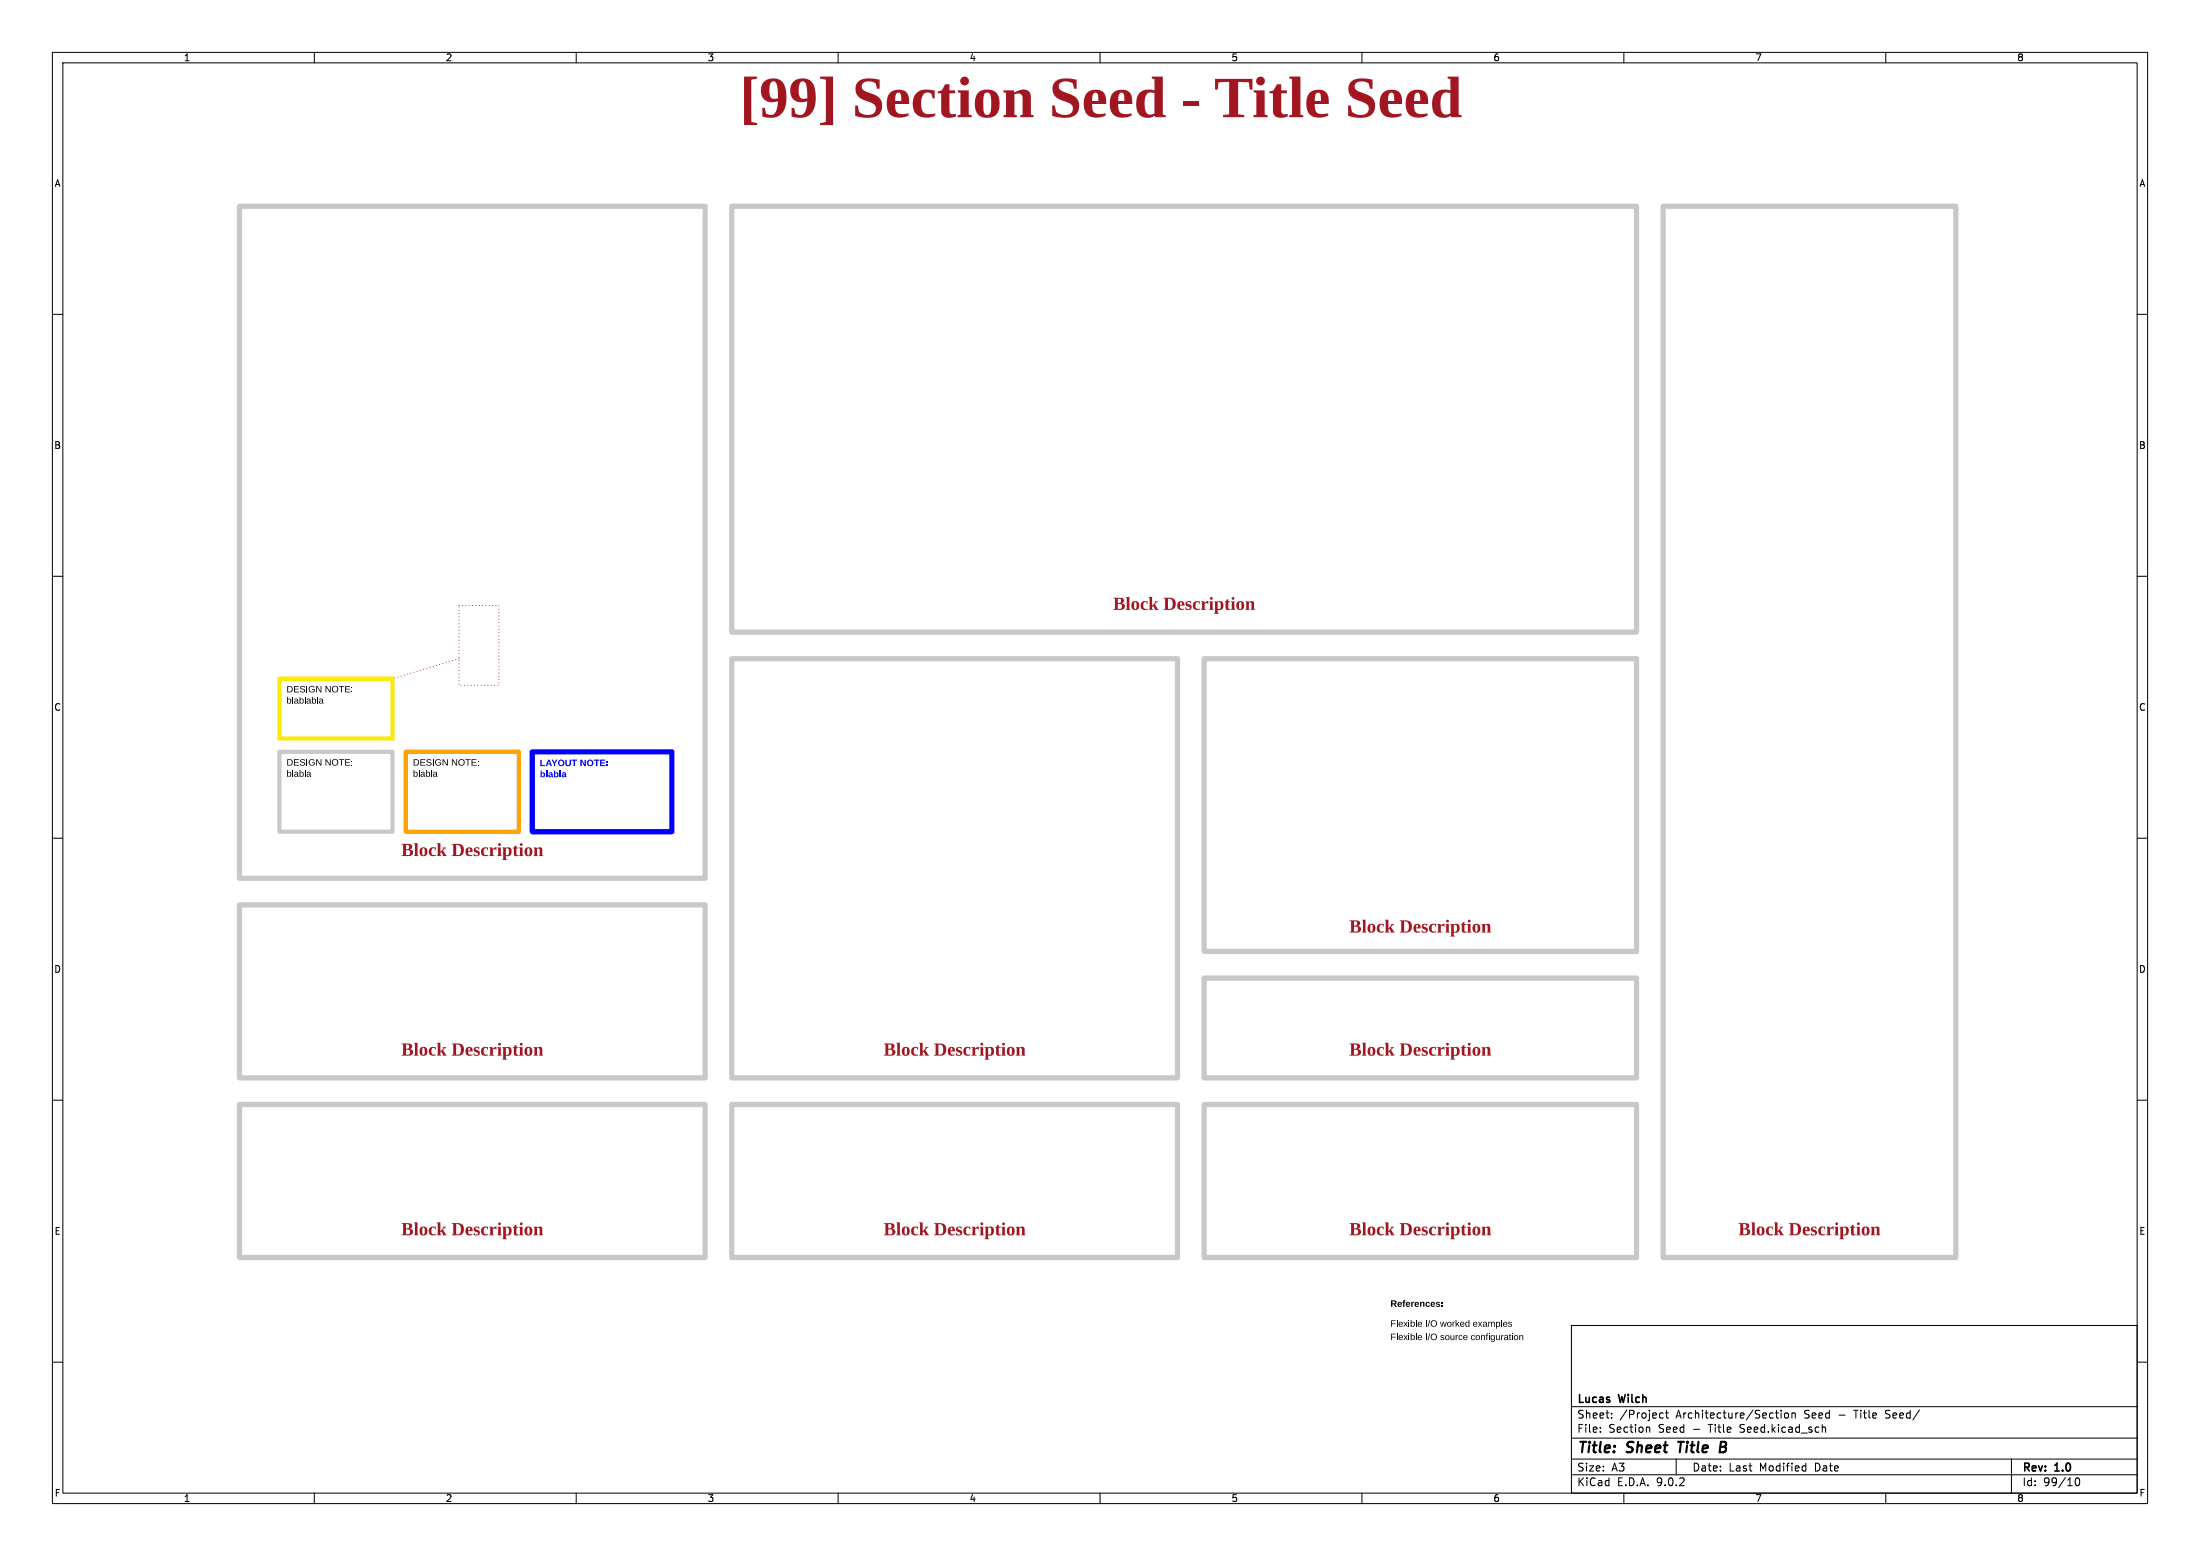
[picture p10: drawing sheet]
<svg xmlns="http://www.w3.org/2000/svg" width="420mm" height="297mm" viewBox="0 0 420 297" stroke-linecap="round" stroke-linejoin="round" font-family="sans-serif">
<g fill="none" stroke="#000" stroke-width=".19">
<path d="M10 10h400v277h-400zM12 12h396v273h-396zM60 10v2M110 10v2M160 10v2M210 10v2M260 10v2M310 10v2M360 10v2M10 60h2M408 60h2M10 110h2"/>
<path d="M408 110h2M10 160h2M408 160h2M10 210h2M408 210h2M300 253h108v32h-108zM10 260h2M300 278.5h108M300 274.5h108M300 268.5h108M305.5 273.2v.2M305.5 272.5v.1"/>
<path d="M307.7 270.5v.2M307.7 269.8v.1M314.5 272.4h.2l.2 .2v.8M316.9 270.6h.6M316.9 269.8h.6M317.9 269.7h.6M318.2 269.2v1.3l.3 .2M320 278.5v3M338.9 269.7h.6M339.2 270.6l.3 .1M340 269.2v.1M340 269.7v1"/>
<path d="M340.8 269.8l.4-.1 .2 .3v.4l-.2 .3-.4-.1-.1-.2zM342.1 269.8l.2-.1 .4 .1v.9M342.1 269.7v1M344.3 279.8l.4 .1M344.7 279.3v1.5M347.9 272.5l.2-.1 .3 .1 .1 .9M384 278.5v6.5M408 260h2M60 285v2M110 285v2M160 285v2M210 285v2"/>
<path d="M260 285v2M300 281.5h108M310 285v2M344.7 280.7l-.4 .1M360 285v2M396.3 282.2l.2-.1a.8 .8 0 0 1 .5 .7 .8 .8 0 0 1-.5 .8l-.2-.2-.1-.4z"/>
</g>
<path d="M320.3 275.2h1.2M320.9 275.2l-.2 2M328.4 276.2h.7M328.5 275.2l.9 .1a.51 .51 0 0 1 .1 .5 .51 .51 0 0 1-.4 .4l.3 .1a.58 .58 0 0 1-.4 .9h-.7z" fill="none" stroke="#000" stroke-width=".4"/>
<path d="M87.6 125.7l-12.7 3.8" fill="none" stroke="#f00" stroke-width=".19" stroke-dasharray="0 .6"/>
<path d="M101.6 143.5h26.7v15.3h-26.7z" fill="none" stroke="#00f" stroke-width="1"/>
<g fill="#00f">
<path d="M103.2 145h.2v1h.7v.2h-.9z"/>
<path d="M104.6 145h.3l.5 1.2h-.3l-.1-.3h-.5l-.1 .3h-.2l.2-.5h.6l-.2-.5-.2 .5h-.2z"/>
<path d="M105.3 145h.3l.3 .5 .2-.5h.3l-.4 .7v.5h-.3v-.5z"/>
<path d="M106.7 145.2a.63 .63 0 0 1 1 0 .63 .63 0 0 1-.4 1 .63 .63 0 0 1-.8-.6h.3a.4 .4 0 0 0 .5 .4 .4 .4 0 0 0 .2-.6 .4 .4 0 0 0-.6-.1l-.1 .3h-.3z"/>
<path d="M107.9 145h.3v.9l.3 .2 .2-.2v-.9h.3v.8a.54 .54 0 0 1-.5 .5 .54 .54 0 0 1-.6-.5z"/>
<path d="M109.1 145h1.1v.2h-.4v1h-.3v-1h-.4z"/>
<path d="M110.8 145h.3l.5 1v-1h.3v1.2h-.3l-.6-.9v.9h-.2z"/>
<path d="M112.2 145.2a.63 .63 0 0 1 1 0 .63 .63 0 0 1-.3 1 .63 .63 0 0 1-.9-.6h.3a.4 .4 0 0 0 .5 .4 .4 .4 0 0 0 .3-.6 .4 .4 0 0 0-.7-.1l-.1 .3h-.3z"/>
<path d="M113.4 145h1v.2h-.4v1h-.2v-1h-.4z"/>
<path d="M114.6 145h.9v.2h-.7v.3h.7v.2h-.7v.3h.8v.2h-1z"/>
<path d="M115.8 145.3h.2v.3h-.2z"/>
<path d="M115.8 146h.2v.2h-.2z"/>
<path d="M103.2 147.1h.2v.5a.44 .44 0 0 1 .7 .3 .44 .44 0 0 1-.6 .4l-.1-.1v.2h-.2v-.5h.2l.1 .2a.25 .25 0 0 0 .3-.2 .25 .25 0 0 0-.3-.2l-.1 .2h-.2z"/>
<path d="M104.3 147.1h.2v1.3h-.2z"/>
<path d="M104.8 147.5l.3-.1 .3 .1 .2 .9h-.2l-.1-.2-.5 .2-.1-.3h.2a.16 .16 0 0 0 .3 .1 .16 .16 0 0 0 0-.3 .18 .18 0 0 0-.3 .2h-.2v-.2l.6-.1v-.1l-.2-.1-.4 .1z"/>
<path d="M105.7 147.1h.3v.5a.44 .44 0 0 1 .7 .3 .44 .44 0 0 1-.6 .4l-.1-.1v.2h-.3v-.5h.3v.2a.25 .25 0 0 0 .4-.2 .25 .25 0 0 0-.4-.2v.2h-.3z"/>
<path d="M106.8 147.1h.3v1.3h-.3z"/>
<path d="M107.4 147.5l.3-.1 .3 .1 .2 .9h-.3l-.1-.2-.4 .2-.1-.3h.2a.16 .16 0 0 0 .3 .1 .16 .16 0 0 0-.1-.3 .16 .16 0 0 0-.2 .2h-.2v-.2l.5-.1v-.1l-.1-.1-.4 .1z"/>
</g>
<path d="M77.5 143.5h21.6v15.3h-21.6z" fill="none" stroke="#ffa500" stroke-width=".8"/>
<g fill="#000">
<path d="M54.8 133h.2v.5a.39 .39 0 0 1 .5-.1 .39 .39 0 0 1 .1 .6l-.2 .3-.4-.1v.1h-.2v-.5h.2l.1 .3a.32 .32 0 0 0 .3-.3 .32 .32 0 0 0-.3-.3l-.1 .3h-.2zM54.8 130.9h.4a.61 .61 0 0 1 .7 .6 .61 .61 0 0 1-.6 .7h-.5v-.2h.5a.48 .48 0 0 0 .4-.5 .48 .48 0 0 0-.5-.4h-.2v.9h-.2zM55.8 133h.2v1.3h-.2zM56.1 130.9h.9v.2h-.7v.4h.7v.1h-.7v.4h.8v.2h-1zM56.2 133.5l.4-.2 .2 .1 .3 .9h-.3v-.2l-.3 .2-.3-.1v-.2l.3 .2 .3-.3a.26 .26 0 0 0-.3-.1 .26 .26 0 0 0-.2 .2h-.1v-.2l.6-.1v-.1l-.2-.1-.4 .1zM57.2 133h.1v.5a.39 .39 0 0 1 .6-.1 .39 .39 0 0 1 .1 .6l-.2 .3-.5-.1v.1h-.1v-.5h.1l.1 .3a.32 .32 0 0 0 .4-.3 .32 .32 0 0 0-.4-.3l-.1 .3h-.1zM58.2 133h.1v1.3h-.1zM57.4 131.1l.6-.2 .2 .3h-.1a.26 .26 0 0 0-.4-.2 .26 .26 0 0 0-.1 .4l.2 .1a.4 .4 0 0 1 .5 .5 .4 .4 0 0 1-.7 .2l-.3-.2-.1-.1 .2-.1a.31 .31 0 0 0 .4 .3 .31 .31 0 0 0 .2-.4l-.6-.2zM58.5 130.9h.2v1.3h-.2zM59.1 131.1l.6-.2 .3 .2-.1 .2a.49 .49 0 0 0-.7 0 .49 .49 0 0 0 0 .7 .49 .49 0 0 0 .7-.1v-.2h-.3v-.1h.5v.4a.67 .67 0 0 1-1 0 .67 .67 0 0 1 0-.9zM58.6 133.5l.3-.2 .3 .1 .2 .9h-.2l-.1-.2-.2 .2-.3-.1-.1-.2 .4 .2 .2-.3a.26 .26 0 0 0-.2-.1 .26 .26 0 0 0-.2 .2h-.2l.1-.2 .5-.1v-.1l-.2-.1-.3 .1zM59.6 133h.1v.5a.39 .39 0 0 1 .5-.1 .39 .39 0 0 1 .1 .6l-.2 .3-.4-.1v.1h-.2l.1-.5h.1l.1 .3a.32 .32 0 0 0 .4-.3 .32 .32 0 0 0-.4-.3l-.1 .3h-.1z"/>
<path d="M60.5 133h.2v1.3h-.2zM60.4 130.9h.2l.6 1.1v-1.1h.2v1.3h-.2l-.7-1.1v1.1h-.1zM61 133.5l.3-.2 .3 .1 .2 .9h-.2l-.1-.2-.3 .2-.2-.1-.1-.2 .4 .2 .2-.3a.26 .26 0 0 0-.3-.1 .26 .26 0 0 0-.1 .2h-.2l.1-.2 .5-.1v-.1l-.2-.1-.4 .1zM62.1 130.9h.2l.7 1.1v-1.1h.1v1.3h-.2l-.6-1.1v1.1h-.2zM63.5 131.1a.62 .62 0 0 1 1 .1 .62 .62 0 0 1-.3 .9 .62 .62 0 0 1-.8-.6h.1a.45 .45 0 0 0 .7 .4 .45 .45 0 0 0 0-.7 .45 .45 0 0 0-.7 .2l-.1 .1zM64.7 130.9h1v.2h-.4v1.1h-.2v-1.1h-.4zM65.9 130.9h.9v.2h-.7v.4h.7v.1h-.7v.4h.8v.2h-1zM67.1 131.2h.2v.2h-.2zM67.1 132h.2v.2h-.2zM54.8 147h.2v.5a.39 .39 0 0 1 .5-.1 .39 .39 0 0 1 .1 .5l-.2 .4-.4-.2v.2h-.2v-.5h.2l.1 .3a.32 .32 0 0 0 .3-.3 .32 .32 0 0 0-.3-.3l-.1 .3h-.2zM54.8 144.9h.4a.61 .61 0 0 1 .7 .6 .61 .61 0 0 1-.6 .6h-.5v-.1h.5a.48 .48 0 0 0 .4-.5 .48 .48 0 0 0-.5-.5h-.2v1h-.2zM55.8 147h.2v1.3h-.2z"/>
<path d="M56.1 144.9h.9v.1h-.7v.4h.7v.2h-.7v.4h.8v.1h-1zM56.2 147.4l.4-.1 .2 .1 .3 .9h-.3v-.2l-.3 .2-.3-.1v-.2l.3 .2 .3-.3a.26 .26 0 0 0-.3-.1 .26 .26 0 0 0-.2 .2h-.1v-.2l.6-.1v-.1l-.2-.2-.4 .2zM57.2 147h.1v.5a.39 .39 0 0 1 .6-.1 .39 .39 0 0 1 .1 .5l-.2 .4-.5-.2v.2h-.1v-.5h.1l.1 .3a.32 .32 0 0 0 .4-.3 .32 .32 0 0 0-.4-.3l-.1 .3h-.1zM58.2 147h.1v1.3h-.1zM57.4 145l.6-.1 .2 .3h-.1a.26 .26 0 0 0-.4-.3 .26 .26 0 0 0-.1 .5h.2a.4 .4 0 0 1 .5 .5 .4 .4 0 0 1-.7 .2l-.3-.1-.1-.2h.2a.31 .31 0 0 0 .4 .3 .31 .31 0 0 0 .2-.5l-.6-.2zM58.5 144.9h.2v1.2h-.2zM59.1 145.1l.6-.2 .3 .2-.1 .1a.49 .49 0 0 0-.7 0 .49 .49 0 0 0 0 .7 .49 .49 0 0 0 .7 0v-.2h-.3v-.2h.5v.4a.67 .67 0 0 1-1 .1 .67 .67 0 0 1 0-.9zM58.6 147.4l.3-.1 .3 .1 .2 .9h-.2l-.1-.2-.2 .2-.3-.1-.1-.2 .4 .2 .2-.3a.26 .26 0 0 0-.2-.1 .26 .26 0 0 0-.2 .2h-.2l.1-.2 .5-.1v-.1l-.2-.2-.3 .2zM60.4 144.9h.2l.6 1.1v-1.1h.2v1.2h-.2l-.7-1v1h-.1zM62.1 144.9h.2l.7 1.1v-1.1h.1v1.2h-.2l-.6-1v1h-.2zM63.5 145.1a.62 .62 0 0 1 1 0 .62 .62 0 0 1-.3 1 .62 .62 0 0 1-.8-.6h.1a.45 .45 0 0 0 .7 .4 .45 .45 0 0 0 0-.8 .45 .45 0 0 0-.7 .3l-.1 .1zM64.7 144.9h1v.1h-.4v1.1h-.2v-1.1h-.4z"/>
<path d="M65.9 144.9h.9v.1h-.7v.4h.7v.2h-.7v.4h.8v.1h-1zM67.1 145.2h.2v.2h-.2zM67.1 146h.2v.1h-.2zM78.9 147h.2v.5a.39 .39 0 0 1 .5-.1 .39 .39 0 0 1 .1 .5l-.2 .4-.4-.2v.2h-.2v-.5h.2l.1 .3a.32 .32 0 0 0 .4-.3 .32 .32 0 0 0-.4-.3l-.1 .3h-.2zM79 144.9h.4a.61 .61 0 0 1 .6 .6 .61 .61 0 0 1-.6 .6h-.4v-.1h.4a.48 .48 0 0 0 .5-.5 .48 .48 0 0 0-.5-.5h-.3v1h-.1zM79.9 147h.2v1.3h-.2zM80.3 144.9h.9v.1h-.8v.4h.7v.2h-.7v.4h.8v.1h-.9zM80.4 147.4l.3-.1 .3 .1 .2 .9h-.2l-.1-.2-.3 .2-.2-.1-.1-.2 .4 .2 .2-.3a.26 .26 0 0 0-.3-.1 .26 .26 0 0 0-.2 .2h-.1l.1-.2 .5-.1v-.1l-.2-.2-.4 .2zM81.3 147h.2v.5a.39 .39 0 0 1 .5-.1 .39 .39 0 0 1 .1 .5l-.2 .4-.4-.2v.2h-.2v-.5h.2l.1 .3a.32 .32 0 0 0 .3-.3 .32 .32 0 0 0-.3-.3l-.1 .3h-.2zM82.3 147h.2v1.3h-.2zM81.5 145l.6-.1 .3 .3h-.2a.26 .26 0 0 0-.4-.3 .26 .26 0 0 0 0 .5h.1a.4 .4 0 0 1 .5 .5 .4 .4 0 0 1-.6 .2l-.4-.1v-.2h.1a.31 .31 0 0 0 .4 .3 .31 .31 0 0 0 .2-.5l-.6-.2zM82.6 144.9h.2v1.2h-.2z"/>
<path d="M83.2 145.1l.6-.2 .4 .2-.2 .1a.49 .49 0 0 0-.7 0 .49 .49 0 0 0 .1 .7 .49 .49 0 0 0 .7 0v-.2h-.4v-.2h.5v.4a.67 .67 0 0 1-.9 .1 .67 .67 0 0 1-.1-.9zM82.7 147.4l.4-.1 .2 .1 .3 .9h-.3v-.2l-.3 .2-.3-.1v-.2l.3 .2 .3-.3a.26 .26 0 0 0-.3-.1 .26 .26 0 0 0-.2 .2h-.1v-.2l.6-.1v-.1l-.2-.2-.4 .2zM84.5 144.9h.2l.7 1.1-.1-1.1h.2v1.2h-.2l-.7-1v1h-.1zM86.3 144.9h.2l.6 1.1v-1.1h.2v1.2h-.2l-.7-1v1h-.1zM87.7 145.1a.62 .62 0 0 1 .9 0 .62 .62 0 0 1-.3 1 .62 .62 0 0 1-.8-.6h.2a.45 .45 0 0 0 .6 .4 .45 .45 0 0 0 .1-.8 .45 .45 0 0 0-.7 .3l-.2 .1zM88.8 144.9h1v.1h-.4v1.1h-.1v-1.1h-.5zM90 144.9h1v.1h-.8v.4h.7v.2h-.7v.4h.8v.1h-1zM91.2 145.2h.2v.2h-.2zM91.2 146h.2v.1h-.2z"/>
</g>
<path d="M53.3 129.5h21.6v11.5h-21.6z" fill="none" stroke="#faec00" stroke-width=".8"/>
<path d="M53.3 143.5h21.6v15.3h-21.6z" fill="none" stroke="#c8c8c8" stroke-width=".8"/>
<path d="M45.7 39.4h88.9v128.2h-88.9zM139.7 39.4h172.7v81.3h-172.7zM317.5 39.4h55.9v200.6h-55.9zM139.7 125.7h85.1v80h-85.1zM229.9 125.7h82.5v55.9h-82.5zM45.7 172.7h88.9v33h-88.9zM229.9 186.7h82.5v19h-82.5zM45.7 210.8h88.9v29.2h-88.9zM139.7 210.8h85.1v29.2h-85.1zM229.9 210.8h82.5v29.2h-82.5z" fill="none" stroke="#c8c8c8" stroke-width="1"/>
<path d="M87.6 115.6h7.6v15.2h-7.6z" fill="none" stroke="#f00" stroke-width=".19" stroke-dasharray="0 .6"/>
<text font-size="11.1" fill="#a21622" x="141.2" y="25.3">[99]SectionSeed- Title Seed</text>
<g font-size="3.5" fill="#a21622">
<text x="212.5" y="116.8">BlockDescription</text>
<text x="76.6" y="163.8">BlockDescription</text>
<text x="257.6" y="178.4">BlockDescription</text>
<text x="76.6" y="201.9">BlockDescription</text>
<text x="168.7" y="201.9">BlockDescription</text>
<text x="257.6" y="201.9">BlockDescription</text>
<text x="76.6" y="236.2">BlockDescription</text>
<text x="168.7" y="236.2">BlockDescription</text>
<text x="257.6" y="236.2">BlockDescription</text>
<text x="331.9" y="236.2">BlockDescription</text>
</g>
<g font-size="2.8">
<text x="301" y="277.9">Title:</text>
<text x="310.6" y="277.9">Sheet</text>
<text x="321.3" y="277.9">Title</text>
</g>
<g font-size="2.1">
<text x="301" y="268.2">Lucas</text>
<text x="309.2" y="268.2">Wilch</text>
<text x="301" y="273.7">File:</text>
<text x="301" y="271">Sheet:</text>
<text x="307.1" y="273.7">Section</text>
<text x="309.2" y="271">/Project</text>
<text x="316.7" y="273.7">Seed</text>
<text x="320" y="271">Architecture/Section</text>
<text x="323.3" y="273.7">-</text>
<text x="326.5" y="273.7">Title</text>
<text x="332.6" y="273.7">Seed.kicad_sch</text>
<text x="344.6" y="271">Seed</text>
<text x="351.3" y="271">-</text>
<text x="354.4" y="271">Title</text>
<text x="360.5" y="271">Seed/</text>
<text x="301" y="281.1">Size:</text>
<text x="307.6" y="281.1">A3</text>
<text x="323" y="281.1">Date:</text>
<text x="330" y="281.1">Last</text>
<text x="335.9" y="281.1">Modified</text>
<text x="346.6" y="281.1">Date</text>
<text x="386" y="281.3">Rev:</text>
<text x="392.4" y="281.3">1.0</text>
<text x="301" y="283.9">KiCad</text>
<text x="308.7" y="283.9">E.D.A.</text>
<text x="316.3" y="283.9">9.0.2</text>
<text x="386" y="283.9">Id:</text>
<text x="390.1" y="283.9">99/10</text>
</g>
<g font-size="1.8">
<text x="35" y="11.9">1</text>
<text x="85" y="11.9">2</text>
<text x="135" y="11.9">3</text>
<text x="185" y="11.9">4</text>
<text x="235" y="11.9">5</text>
<text x="285" y="11.9">6</text>
<text x="335" y="11.9">7</text>
<text x="385" y="11.9">8</text>
<text x="10.3" y="35.9">A</text>
<text x="408.3" y="35.9">A</text>
<text x="10.3" y="85.9">B</text>
<text x="408.2" y="85.9">B</text>
<text x="10.3" y="135.9">C</text>
<text x="408.2" y="135.9">C</text>
<text x="10.3" y="185.9">D</text>
<text x="408.2" y="185.9">D</text>
<text x="10.3" y="235.9">E</text>
<text x="408.3" y="235.9">E</text>
<text x="265.4" y="249.7">References:</text>
<text x="265.4" y="256">Flexible I/O source configuration</text>
<text x="265.4" y="253.5">Flexible I/O worked examples</text>
<text x="10.3" y="285.9">F</text>
<text x="35" y="286.9">1</text>
<text x="85" y="286.9">2</text>
<text x="135" y="286.9">3</text>
<text x="185" y="286.9">4</text>
<text x="235" y="286.9">5</text>
<text x="285" y="286.9">6</text>
<text x="335" y="286.9">7</text>
<text x="385" y="286.9">8</text>
<text x="408.3" y="285.9">F</text>
</g>
</svg>
